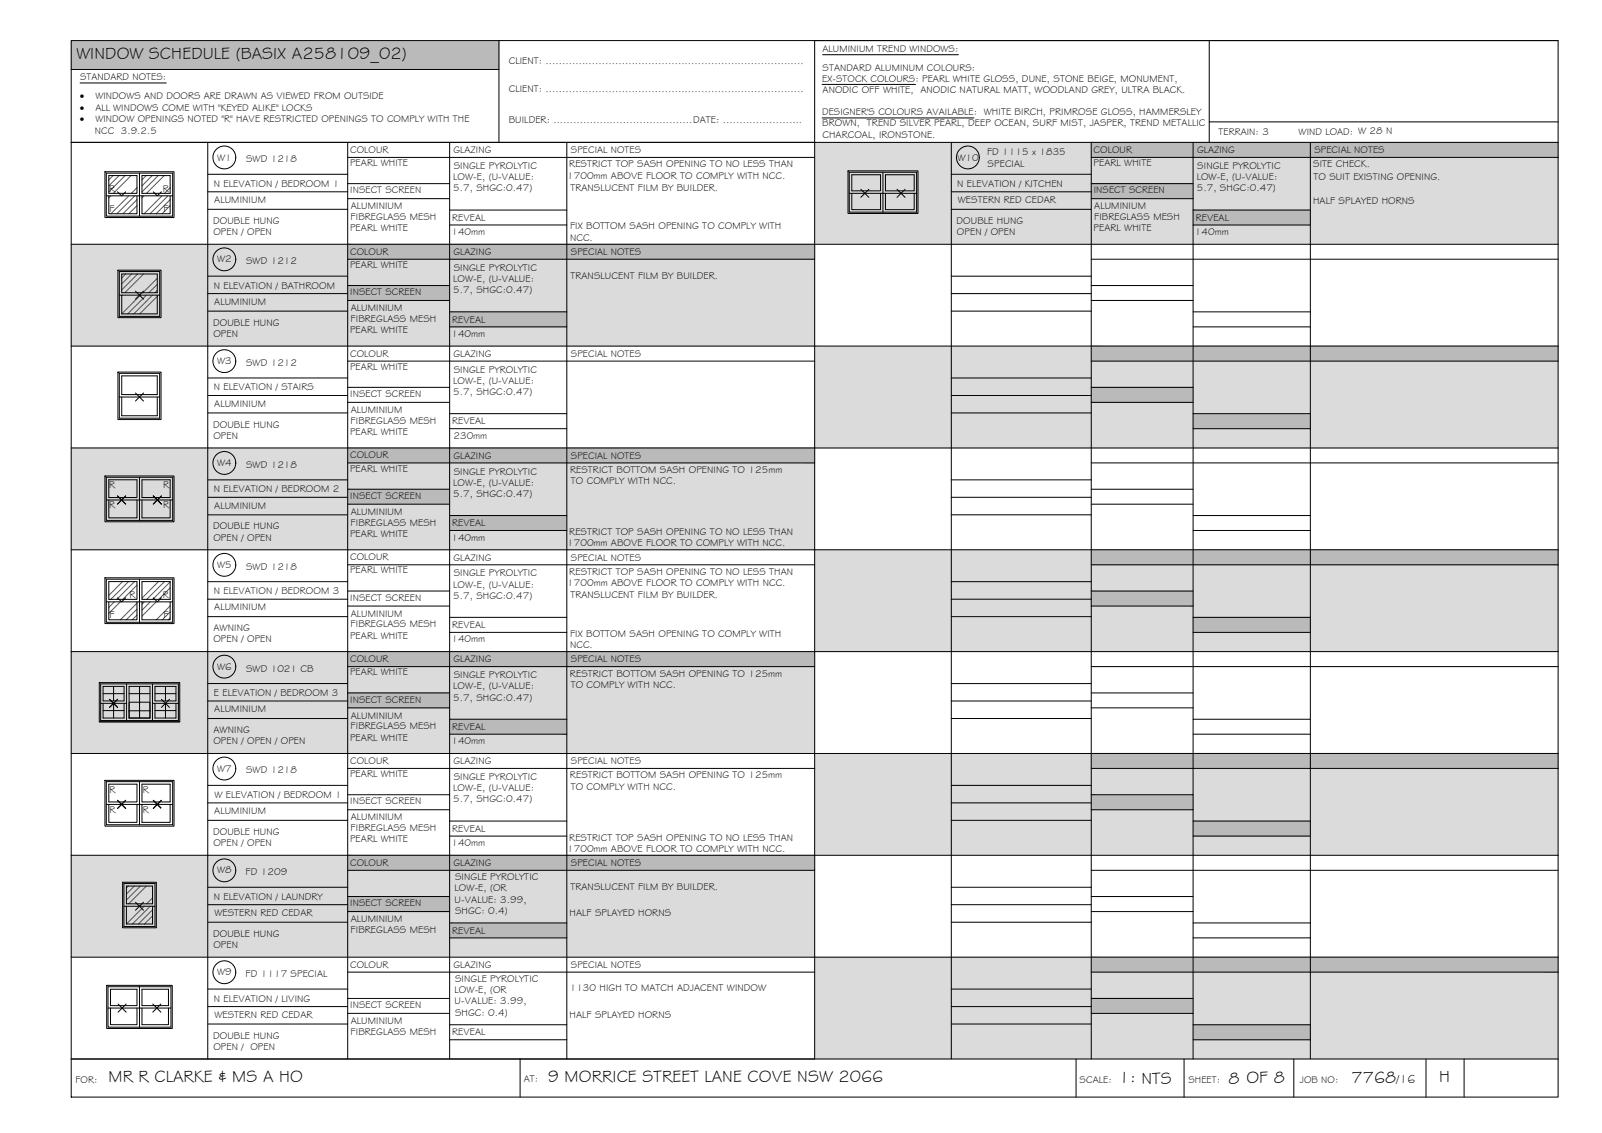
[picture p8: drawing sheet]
<svg xmlns="http://www.w3.org/2000/svg" width="420mm" height="297mm" viewBox="0 0 420 297" stroke-linecap="round" stroke-linejoin="round" font-family="sans-serif">
<!-- layer: HATCH -->
<g fill="none" stroke="#545454" stroke-width=".26">
<path d="M29 51.4l-.5 .5M29.7 46l-1.2 1.2M31.2 46l-2.7 2.7M32.8 46l-4.3 4.3M33.8 51.4l-4.7 4.6M34.4 46l-4.7 4.7M35.3 51.4l-4.6 4.6M35.9 52.3l-3.7 3.7M35.9 49.2l-1.5 1.5M35.9 53.9l-2.1 2.1M37.7 51.4l-.5 .5M38.4 46l-1.2 1.2"/>
<path d="M39.9 46l-2.7 2.7M41.5 46l-4.3 4.3M42.5 51.4l-4.7 4.6M43.1 46l-4.7 4.7M44 51.4l-4.6 4.6M44.6 52.3l-3.7 3.7M44.6 49.2l-1.5 1.5M44.6 53.9l-2.1 2.1M32.1 77.4l-.2 .2M32.9 71.8l-1 1.1M34.5 71.8l-2.6 2.6M36.1 71.8l-4.2 4.2"/>
<path d="M36.8 77.4l-4.9 4.9M37.7 71.8l-4.9 4.9M38.4 77.4l-4.9 4.9M40 77.4l-4.9 4.9M41.2 73l-3.7 3.7M41.2 77.7l-4.6 4.6M41.2 74.6l-2.2 2.1M41.2 76.1l-.6 .6M30 157.8l-1.5 1.4M31.5 157.8l-3 3M32.1 152.5l-3.6 3.6M33.7 152.5l-4.7 4.6"/>
<path d="M35.3 152.5l-4.7 4.6M35.9 153.4l-3.7 3.7M35.9 158.1l-4.3 4.4M35.9 159.7l-2.8 2.8M37.8 157.8l-.6 .6M39.4 157.8l-2.2 2.2M41 157.8l-3.8 3.7M41.6 152.5l-4.4 4.3M43.1 152.5l-4.6 4.6M44.6 158.8l-3.6 3.7M44.6 152.6l-4.5 4.5M44.6 154.1l-3 3"/>
<path d="M35.9 161.3l-1.2 1.2M44.6 160.4l-2 2.1M44.6 162l-.5 .5M33.7 232.3l-.5 .5M35.2 232.3l-2 2.1M36.8 232.3l-3.6 3.7M37.8 237.6l-4.6 4.6M38.4 232.3l-4.7 4.7M39.4 237.6l-4.7 4.6M40 238.5l-3.7 3.7M40 235.4l-1.6 1.6M40 240.1l-2.1 2.1"/>
</g>
<!-- layer: WINDOW SCHEDULE HATCH -->
<g fill="#dbdbdb" stroke="#dbdbdb" stroke-width=".26">
<path d="M213.7 37.3l195 26.7v-26.7zM213.7 37.3l195 26.7h-195z"/>
<path d="M18.7 64l195 26.7v-26.7zM18.7 64l195 26.7h-195z"/>
<path d="M213.7 90.7l195 26.7v-26.7zM213.7 90.7l195 26.7h-195z"/>
<path d="M18.7 117.4l195 26.7v-26.7zM18.7 117.4l195 26.7h-195z"/>
<path d="M213.7 144.1l195 26.7v-26.7zM213.7 144.1l195 26.7h-195z"/>
<path d="M18.7 170.8l195 26.7v-26.7zM18.7 170.8l195 26.7h-195z"/>
<path d="M213.7 197.5l195 26.7v-26.7zM213.7 197.5l195 26.7h-195z"/>
<path d="M18.7 224.2l195 26.7v-26.7zM18.7 224.2l195 26.7h-195z"/>
<path d="M213.7 250.9l195 26.7v-26.7zM213.7 250.9l195 26.7h-195z"/>
</g>
<g fill="#bababa" stroke="#bababa" stroke-width=".26">
<path d="M18.7 10.6l112.2 7.6v-7.6zM18.7 10.6l112.2 7.6h-112.2z"/>
<path d="M286.2 37.3l122.5 4v-4zM286.2 37.3l122.5 4h-122.5z"/>
<path d="M286.2 48.1l26.7 4v-4zM286.2 48.1l26.7 4h-26.7z"/>
<path d="M312.9 55.1l30.8 3.9v-3.9zM312.9 55.1l30.8 3.9h-30.8z"/>
<path d="M91.2 64l122.5 4v-4zM91.2 64l122.5 4h-122.5z"/>
<path d="M91.2 74.9l26.7 3.9v-3.9zM91.2 74.9l26.7 3.9h-26.7z"/>
<path d="M117.9 81.8l30.8 3.9v-3.9zM117.9 81.8l30.8 3.9h-30.8z"/>
<path d="M286.2 90.7l122.5 4v-4zM286.2 90.7l122.5 4h-122.5z"/>
<path d="M286.2 101.6l26.7 3.9v-3.9zM286.2 101.6l26.7 3.9h-26.7z"/>
<path d="M312.9 108.5l30.8 3.9v-3.9zM312.9 108.5l30.8 3.9h-30.8z"/>
<path d="M91.2 117.4l122.5 4v-4zM91.2 117.4l122.5 4h-122.5z"/>
<path d="M91.2 128.3l26.7 3.9v-3.9zM91.2 128.3l26.7 3.9h-26.7z"/>
<path d="M117.9 135.2l30.8 3.9v-3.9zM117.9 135.2l30.8 3.9h-30.8z"/>
<path d="M286.2 144.1l122.5 4v-4zM286.2 144.1l122.5 4h-122.5z"/>
<path d="M286.2 155l26.7 3.9v-3.9zM286.2 155l26.7 3.9h-26.7z"/>
<path d="M312.9 161.9l30.8 3.9v-3.9zM312.9 161.9l30.8 3.9h-30.8z"/>
<path d="M91.2 170.8l122.5 4v-4zM91.2 170.8l122.5 4h-122.5z"/>
<path d="M91.2 181.6l26.7 4v-4zM91.2 181.6l26.7 4h-26.7z"/>
<path d="M117.9 188.6l30.8 3.9v-3.9zM117.9 188.6l30.8 3.9h-30.8z"/>
<path d="M286.2 197.5l122.5 4v-4zM286.2 197.5l122.5 4h-122.5z"/>
<path d="M286.2 208.4l26.7 3.9v-3.9zM286.2 208.4l26.7 3.9h-26.7z"/>
<path d="M312.9 215.3l30.8 3.9v-3.9zM312.9 215.3l30.8 3.9h-30.8z"/>
<path d="M91.2 224.2l122.5 4v-4zM91.2 224.2l122.5 4h-122.5z"/>
<path d="M91.2 235l26.7 4v-4zM91.2 235l26.7 4h-26.7z"/>
<path d="M117.9 242l30.8 3.9v-3.9zM117.9 242l30.8 3.9h-30.8z"/>
<path d="M286.2 250.9l122.5 4v-4zM286.2 250.9l122.5 4h-122.5z"/>
<path d="M286.2 261.8l26.7 3.9v-3.9zM286.2 261.8l26.7 3.9h-26.7z"/>
<path d="M312.9 268.7l30.8 3.9v-3.9zM312.9 268.7l30.8 3.9h-30.8z"/>
</g>
<!-- layer: BORDER -->
<g fill="none" stroke="#000" stroke-width=".26">
<path d="M18.7 10.6h390v277h-390zM18.7 18.2h112.2M130.9 10.6v26.7M317.1 10.6v26.7M408.7 10.6h-195v267M18.7 37.3h390M54.5 37.3v240.3M91.2 37.3v240.3M117.9 37.3v240.3M148.7 37.3v240.3M249.5 37.3v240.3M286.2 37.3v240.3"/>
<path d="M312.9 37.3v240.3M317.1 32h91.6M343.7 37.3v240.3M54.5 45.7h36.7M54.5 50.3h36.7M54.5 54.9h36.7M91.2 41.3h122.5M91.2 48.1h26.7M91.2 52.1h26.7M117.9 55.1h30.8M117.9 59h30.8M249.5 45.7h36.7"/>
<path d="M249.5 50.3h36.7M249.5 54.9h36.7M286.2 41.3h122.5M286.2 48.1h26.7M286.2 52.1h26.7M312.9 55.1h30.8M312.9 59h30.8M18.7 64h390M54.5 72.4h36.7M54.5 77h36.7M91.2 68h122.5M91.2 74.9h26.7"/>
<path d="M91.2 78.8h26.7M249.5 72.4h36.7M249.5 77h36.7M286.2 68h122.5M286.2 74.9h26.7M286.2 78.8h26.7M18.7 90.7h390M54.5 81.6h36.7M54.5 99.1h36.7M91.2 94.7h122.5M117.9 81.8h30.8M117.9 85.7h30.8"/>
<path d="M249.5 81.6h36.7M249.5 99.1h36.7M286.2 94.7h122.5M312.9 81.8h30.8M312.9 85.7h30.8M18.7 117.4h390M54.5 103.7h36.7M54.5 108.3h36.7M91.2 101.6h26.7M91.2 105.5h26.7M117.9 108.5h30.8M117.9 112.4h30.8"/>
<path d="M249.5 103.7h36.7M249.5 108.3h36.7M286.2 101.6h26.7M286.2 105.5h26.7M312.9 108.5h30.8M312.9 112.4h30.8M54.5 125.8h36.7M54.5 130.4h36.7M54.5 135h36.7M91.2 121.4h122.5M91.2 128.3h26.7M91.2 132.2h26.7"/>
<path d="M117.9 135.2h30.8M117.9 139.1h30.8M249.5 125.8h36.7M249.5 130.4h36.7M249.5 135h36.7M286.2 121.4h122.5M286.2 128.3h26.7M286.2 132.2h26.7M312.9 135.2h30.8M312.9 139.1h30.8M18.7 144.1h390M54.5 152.5h36.7"/>
<path d="M54.5 157.1h36.7M91.2 148.1h122.5M91.2 155h26.7M91.2 158.9h26.7M249.5 152.5h36.7M249.5 157.1h36.7M286.2 148.1h122.5M286.2 155h26.7M286.2 158.9h26.7M18.7 170.8h390M54.5 161.7h36.7M54.5 179.2h36.7"/>
<path d="M91.2 174.8h122.5M117.9 161.9h30.8M117.9 165.8h30.8M249.5 161.7h36.7M249.5 179.2h36.7M286.2 174.8h122.5M312.9 161.9h30.8M312.9 165.8h30.8M18.7 197.5h390M54.5 183.8h36.7M54.5 188.4h36.7M91.2 181.7h26.7"/>
<path d="M91.2 185.6h26.7M117.9 188.6h30.8M117.9 192.5h30.8M249.5 183.8h36.7M249.5 188.4h36.7M286.2 181.7h26.7M286.2 185.6h26.7M312.9 188.6h30.8M312.9 192.5h30.8M54.5 205.9h36.7M54.5 210.5h36.7M54.5 215.1h36.7"/>
<path d="M91.2 201.5h122.5M91.2 208.4h26.7M91.2 212.3h26.7M117.9 215.3h30.8M117.9 219.2h30.8M249.5 205.9h36.7M249.5 210.5h36.7M249.5 215.1h36.7M286.2 201.5h122.5M286.2 208.4h26.7M286.2 212.3h26.7M312.9 215.3h30.8"/>
<path d="M312.9 219.2h30.8M18.7 224.2h390M54.5 232.6h36.7M54.5 237.2h36.7M91.2 228.2h122.5M91.2 235h26.7M91.2 239h26.7M249.5 232.6h36.7M249.5 237.2h36.7M286.2 228.2h122.5M286.2 235h26.7M286.2 239h26.7"/>
<path d="M18.7 250.9h390M54.5 241.8h36.7M54.5 259.3h36.7M91.2 254.9h122.5M117.9 242h30.8M117.9 245.9h30.8M249.5 241.8h36.7M249.5 259.3h36.7M286.2 254.9h122.5M312.9 242h30.8M312.9 245.9h30.8M18.7 277.6h390"/>
<path d="M54.5 263.9h36.7M54.5 268.5h36.7M91.2 261.8h26.7M91.2 265.7h26.7M117.9 268.7h30.8M117.9 272.6h30.8M136.4 277.6v10M249.5 263.9h36.7M249.5 268.5h36.7M282.2 277.6v10M286.2 261.8h26.7M286.2 265.7h26.7"/>
<path d="M310.5 277.6v10M312.9 268.7h30.8M312.9 272.6h30.8M339.3 277.6v10M374 277.6v10M384 277.6v10"/>
</g>
<!-- layer: TEXT -->
<path d="M215.7 14.3h35.7M21 21.8h22.6M215.6 30.9h39.8M215.6 22.1h24.5" fill="none" stroke="#000" stroke-width=".26"/>
<!-- layer: WINDOWS -->
<g fill="none" stroke="#000" stroke-width=".26">
<path d="M27.9 45.4h17.4v11.3h-17.4zM27.9 51.3h17.4M28.5 51.3v4.7h7.4v-4.7M28.5 46h7.4v4.7h-7.4zM30.8 50.3l1.1 1 1.1-1M36.6 45.4v11.3M37.2 51.3v4.7h7.4v-4.7M37.2 46h7.4v4.7h-7.4zM40.2 50.3l1.1 1 1-1M222.7 45.2h17.7v10.4h-17.7zM222.7 50.7h17.7M223.4 50.7v4.3h7.5v-4.3"/>
<path d="M223.4 45.8h7.5v4.2h-7.5zM225.8 49.6l1 1.1 1.1-1.1M225.8 51.7l1-1 1.1 1M231.6 45.2v10.4M232.2 50.7v4.3h7.6v-4.3M232.2 45.8h7.6v4.2h-7.6zM235.3 49.6l1 1.1 1.1-1.1M235.3 51.7l1-1 1.1 1M31.3 71.2h10.6v11.7h-10.6zM31.3 77.4h10.6M31.9 71.8h9.3v4.9h-9.3zM31.9 77.4v4.9h9.3v-4.9"/>
<path d="M35.5 76.3l1.1 1.1 1-1.1M35.5 78.4l1.1-1 1 1M31.3 97.9h10.6v11.7h-10.6zM31.9 98.5h9.3v5h-9.3zM31.3 104.1h10.6M31.9 104.1v4.9h9.3v-4.9M35.5 103l1.1 1.1 1-1.1M35.5 105.1l1.1-1 1 1M27.9 125.1h17.4v11.3h-17.4zM27.9 131.1h17.4M28.5 131.1v4.7h7.4v-4.7M28.5 125.8h7.4v4.6h-7.4z"/>
<path d="M30.8 130l2.2 2.2M33 130l-2.2 2.2M36.6 125.1v11.3M37.2 131.1v4.7h7.4v-4.7M37.2 125.8h7.4v4.6h-7.4zM40.2 130l2.1 2.2-2.1-2.2M42.3 130l-2.1 2.2M27.9 151.8h17.4v11.3h-17.4zM27.9 157.8h17.4M28.5 157.8v4.7h7.4v-4.7M28.5 152.5h7.4v4.6h-7.4zM30.8 156.7l1.1 1.1 1.1-1.1"/>
<path d="M36.6 151.8v11.3M37.2 157.8v4.7h7.4v-4.7M37.2 152.5h7.4v4.6h-7.4zM40.2 156.7l1.1 1.1 1-1.1M26.4 179.3h20.4v9.6h-20.4zM27 180h5.5v3.8h-5.5zM29.8 180v3.8M33.2 179.3v9.6M33.9 180h5.4v8.2h-5.4zM36.6 180v8.2M40 179.3v9.6M40.6 180h5.6v3.8h-5.6z"/>
<path d="M43.4 180v3.8M26.4 184.4h6.8M27 184.4v3.8h5.5v-3.8M27 181.9h5.5M27 186.3h5.5M28.7 185.5l1.1-1.1 1 1.1M28.7 183.3l1.1 1.1 1-1.1-1 1.1zM29.8 184.4v3.8M33.9 184.4v3.8h5.4v-3.8M33.9 181.9h5.5M33.9 184.1h5.5M33.9 186.3h5.5"/>
<path d="M40 184.4h6.8M40.6 184.4v3.8h5.6v-3.8M40.6 181.9h5.6M40.6 186.3h5.6M42.3 183.3l1.1 1.1 1.1-1.1M42.3 185.5l1.1-1.1 1.1 1.1M43.4 184.4v3.8M27.9 204.9h17.4v11.3h-17.4zM27.9 210.9h17.4M28.5 210.9v4.7h7.4v-4.7M28.5 205.6h7.4v4.6h-7.4zM30.8 209.8l2.2 2.2"/>
<path d="M33 209.8l-2.2 2.2M36.6 204.9v11.3M37.2 210.9v4.7h7.4v-4.7M37.2 205.6h7.4v4.6h-7.4zM40.2 209.8l2.1 2.2-2.1-2.2M42.3 209.8l-2.1 2.2M32.5 231.6h8.1v11.3h-8.1zM32.5 237.6h8.1M33.2 232.3h6.8v4.7h-6.8zM33.2 237.6v4.6h6.8v-4.6M35.5 236.5l1.1 1.1 1-1.1M35.5 238.6l1.1-1 1 1"/>
<path d="M28.3 258.7h16.5v10.6h-16.5zM29 259.3h6.9v4.3h-6.9zM36.6 258.7v10.6M37.2 259.3h7v4.3h-7zM28.3 264.3h16.5M29 264.3v4.3h6.9v-4.3M31 263.2l1 1.1 1.1-1.1M31 265.4l1-1.1 1.1 1.1M37.2 264.3v4.3h7v-4.3M40.1 263.2l1 1.1 1.1-1.1M40.1 265.4l1-1.1 1.1 1.1"/>
<circle cx="58.8" cy="41.3" r="3"/>
<circle cx="253.8" cy="41.3" r="3"/>
<circle cx="58.8" cy="68" r="3"/>
<circle cx="58.8" cy="94.7" r="3"/>
<circle cx="58.8" cy="121.4" r="3"/>
<circle cx="58.8" cy="148.1" r="3"/>
<circle cx="58.8" cy="174.8" r="3"/>
<circle cx="58.8" cy="201.5" r="3"/>
<circle cx="58.8" cy="228.2" r="3"/>
<circle cx="58.8" cy="254.9" r="3"/>
</g>
<!-- layer: NEWWORK -->
<path d="M27.5 45h18.1v12h-18.1zM222.4 44.8h18.4v11.2h-18.4zM30.9 70.8h11.3v12.5h-11.3zM30.9 97.6h11.3v12.4h-11.3zM27.5 124.8h18.1v12h-18.1zM27.5 151.5h18.1v12h-18.1zM26 179h21.1v10.2h-21.1zM26 189.2h21.1M27.5 204.6h18.1v12h-18.1zM32.2 231.3h8.8v11.9h-8.8zM28 258.3h17.2v11.3h-17.2z" fill="none" stroke="#000" stroke-width=".26"/>
<g font-size="4.5">
<text x="20" y="15.6">WINDOW SCHEDULE (BASIX A258109_02)</text>
<text x="28.5" y="283.7">MR R CLARKE &amp; MS A HO</text>
<text x="143.7" y="283.7">9 MORRICE STREET LANE COVE NSW 2066</text>
<text x="293.4" y="284">1: NTS</text>
<text x="322.2" y="284.2">8 OF 8</text>
<text x="354.5" y="283.8">7768</text>
<text x="377.4" y="283.8">H</text>
</g>
<text font-size="3.2" x="366.3" y="283.8">/16</text>
<g font-size="2.6">
<text x="133.4" y="16.9">CLIENT: ..............................................................................</text>
<text x="215.7" y="13.6">ALUMINIUM TREND WINDOWS:</text>
<text x="21" y="21.1">STANDARD NOTES:</text>
<text x="215.6" y="21.4">EX-STOCK COLOURS: PEARL WHITE GLOSS, DUNE, STONE BEIGE, MONUMENT,</text>
<text x="215.7" y="18.5">STANDARD ALUMINUM COLOURS:</text>
<text x="21" y="26.1">·</text>
<text x="21" y="29.1">·</text>
<text x="25" y="29.1">ALL WINDOWS COME WITH &quot;KEYED ALIKE&quot; LOCKS</text>
<text x="25" y="26.1">WINDOWS AND DOORS ARE DRAWN AS VIEWED FROM OUTSIDE</text>
<text x="133.4" y="24">CLIENT: ..............................................................................</text>
<text x="215.7" y="24.4">ANODIC OFF WHITE, ANODIC NATURAL MATT, WOODLAND GREY, ULTRA BLACK.</text>
<text x="21" y="32.1">·</text>
<text x="24.9" y="35.1">NCC 3.9.2.5</text>
<text x="25" y="32.1">WINDOW OPENINGS NOTED &quot;R&quot; HAVE RESTRICTED OPENINGS TO COMPLY WITH THE</text>
<text x="133.4" y="32.3">BUILDER: ..........................................DATE: ........................</text>
<text x="215.6" y="30.2">DESIGNER'S COLOURS AVAILABLE: WHITE BIRCH, PRIMROSE GLOSS, HAMMERSLEY</text>
<text x="215.7" y="33.2">BROWN, TREND SILVER PEARL, DEEP OCEAN, SURF MIST, JASPER, TREND METALLIC</text>
<text x="319.6" y="35.4">TERRAIN: 3</text>
<text x="340.6" y="35.4">WIND LOAD: W 28 N</text>
<text x="91.8" y="40.1">COLOUR</text>
<text x="119" y="40.1">GLAZING</text>
<text x="149.7" y="40.1">SPECIAL NOTES</text>
<text x="215.7" y="36.1">CHARCOAL, IRONSTONE.</text>
<text x="258.9" y="40.7">FD 1115 x 1835</text>
<text x="286.8" y="40.1">COLOUR</text>
<text x="314" y="40.1">GLAZING</text>
<text x="344.7" y="40.1">SPECIAL NOTES</text>
<text x="57" y="42.1">W1</text>
<text x="64.5" y="42.6">SWD 1218</text>
<text x="91.8" y="43.5">PEARL WHITE</text>
<text x="118.9" y="47.2">LOW-E, (U-VALUE:</text>
<text x="119" y="44.3">SINGLE PYROLYTIC</text>
<text x="148.7" y="46.8">1700mm ABOVE FLOOR TO COMPLY WITH NCC.</text>
<text x="149.3" y="43.9">RESTRICT TOP SASH OPENING TO NO LESS THAN</text>
<text x="251.1" y="42.1">W10</text>
<text x="259" y="43.7">SPECIAL</text>
<text x="286.8" y="43.5">PEARL WHITE</text>
<text x="313.9" y="47.2">LOW-E, (U-VALUE:</text>
<text x="314" y="44.3">SINGLE PYROLYTIC</text>
<text x="344.4" y="43.9">SITE CHECK.</text>
<text x="344.5" y="47.1">TO SUIT EXISTING OPENING.</text>
<text x="28.6" y="50.4">R</text>
<text x="42.7" y="50.4">R</text>
<text x="56.1" y="49">N ELEVATION / BEDROOM 1</text>
<text x="56.2" y="53.2">ALUMINIUM</text>
<text x="91.8" y="50.7">INSECT SCREEN</text>
<text x="118.9" y="50.2">5.7, SHGC:0.47)</text>
<text x="149.6" y="50.1">TRANSLUCENT FILM BY BUILDER.</text>
<text x="251.1" y="49">N ELEVATION / KITCHEN</text>
<text x="251.2" y="53.2">WESTERN RED CEDAR</text>
<text x="286.9" y="50.7">INSECT SCREEN</text>
<text x="313.9" y="50.2">5.7, SHGC:0.47)</text>
<text x="344.4" y="53.4">HALF SPLAYED HORNS</text>
<text x="28.8" y="55.5">F</text>
<text x="42.9" y="55.5">F</text>
<text x="55.9" y="58.7">DOUBLE HUNG</text>
<text x="92" y="57.7">FIBREGLASS MESH</text>
<text x="92" y="54.9">ALUMINIUM</text>
<text x="118.6" y="57.9">REVEAL</text>
<text x="250.9" y="58.7">DOUBLE HUNG</text>
<text x="287" y="57.7">FIBREGLASS MESH</text>
<text x="287" y="54.9">ALUMINIUM</text>
<text x="313.6" y="57.9">REVEAL</text>
<text x="56" y="61.6">OPEN / OPEN</text>
<text x="91.8" y="60.7">PEARL WHITE</text>
<text x="118.4" y="61.7">140mm</text>
<text x="149.5" y="60.1">FIX BOTTOM SASH OPENING TO COMPLY WITH</text>
<text x="149.5" y="63.1">NCC.</text>
<text x="251" y="61.6">OPEN / OPEN</text>
<text x="286.8" y="60.7">PEARL WHITE</text>
<text x="313.4" y="61.7">140mm</text>
<text x="57" y="68.8">W2</text>
<text x="64.5" y="69.3">SWD 1212</text>
<text x="91.8" y="70.2">PEARL WHITE</text>
<text x="91.8" y="66.8">COLOUR</text>
<text x="119" y="66.9">GLAZING</text>
<text x="119" y="71">SINGLE PYROLYTIC</text>
<text x="149.7" y="66.9">SPECIAL NOTES</text>
<text x="56.1" y="75.7">N ELEVATION / BATHROOM</text>
<text x="91.8" y="77.4">INSECT SCREEN</text>
<text x="118.9" y="73.9">LOW-E, (U-VALUE:</text>
<text x="118.9" y="76.9">5.7, SHGC:0.47)</text>
<text x="149.6" y="73">TRANSLUCENT FILM BY BUILDER.</text>
<text x="56.2" y="79.9">ALUMINIUM</text>
<text x="92" y="81.6">ALUMINIUM</text>
<text x="55.9" y="85.5">DOUBLE HUNG</text>
<text x="56" y="88.4">OPEN</text>
<text x="91.8" y="87.4">PEARL WHITE</text>
<text x="92" y="84.4">FIBREGLASS MESH</text>
<text x="118.4" y="88.3">140mm</text>
<text x="118.6" y="84.6">REVEAL</text>
<text x="57" y="95.5">W3</text>
<text x="64.5" y="96">SWD 1212</text>
<text x="91.8" y="93.5">COLOUR</text>
<text x="119" y="93.5">GLAZING</text>
<text x="149.7" y="93.5">SPECIAL NOTES</text>
<text x="91.8" y="96.9">PEARL WHITE</text>
<text x="118.9" y="100.6">LOW-E, (U-VALUE:</text>
<text x="119" y="97.7">SINGLE PYROLYTIC</text>
<text x="56.1" y="102.4">N ELEVATION / STAIRS</text>
<text x="56.2" y="106.7">ALUMINIUM</text>
<text x="91.8" y="104.1">INSECT SCREEN</text>
<text x="118.9" y="103.6">5.7, SHGC:0.47)</text>
<text x="55.9" y="112.2">DOUBLE HUNG</text>
<text x="92" y="111.1">FIBREGLASS MESH</text>
<text x="92" y="108.3">ALUMINIUM</text>
<text x="118.6" y="111.3">REVEAL</text>
<text x="56" y="115.1">OPEN</text>
<text x="91.8" y="114.1">PEARL WHITE</text>
<text x="118.9" y="115">230mm</text>
<text x="57" y="122.2">W4</text>
<text x="64.5" y="122.7">SWD 1218</text>
<text x="91.8" y="123.6">PEARL WHITE</text>
<text x="91.8" y="120.2">COLOUR</text>
<text x="119" y="120.3">GLAZING</text>
<text x="119" y="124.4">SINGLE PYROLYTIC</text>
<text x="149.5" y="124">RESTRICT BOTTOM SASH OPENING TO 125mm</text>
<text x="149.7" y="120.3">SPECIAL NOTES</text>
<text x="28.6" y="128">R</text>
<text x="42.8" y="128">R</text>
<text x="56.1" y="129.1">N ELEVATION / BEDROOM 2</text>
<text x="91.8" y="130.8">INSECT SCREEN</text>
<text x="118.9" y="127.4">LOW-E, (U-VALUE:</text>
<text x="118.9" y="130.3">5.7, SHGC:0.47)</text>
<text x="149.7" y="126.9">TO COMPLY WITH NCC.</text>
<text x="28.6" y="133.3">R</text>
<text x="42.8" y="133.3">R</text>
<text x="56.2" y="133.3">ALUMINIUM</text>
<text x="92" y="137.8">FIBREGLASS MESH</text>
<text x="92" y="135">ALUMINIUM</text>
<text x="118.6" y="138">REVEAL</text>
<text x="55.9" y="138.8">DOUBLE HUNG</text>
<text x="56" y="141.7">OPEN / OPEN</text>
<text x="91.8" y="140.8">PEARL WHITE</text>
<text x="118.4" y="141.7">140mm</text>
<text x="148.7" y="143.2">1700mm ABOVE FLOOR TO COMPLY WITH NCC.</text>
<text x="149.3" y="140.3">RESTRICT TOP SASH OPENING TO NO LESS THAN</text>
<text x="57" y="148.9">W5</text>
<text x="64.5" y="149.4">SWD 1218</text>
<text x="91.8" y="146.9">COLOUR</text>
<text x="119" y="147">GLAZING</text>
<text x="149.7" y="147">SPECIAL NOTES</text>
<text x="56.1" y="155.8">N ELEVATION / BEDROOM 3</text>
<text x="91.8" y="150.3">PEARL WHITE</text>
<text x="118.9" y="154">LOW-E, (U-VALUE:</text>
<text x="119" y="151.1">SINGLE PYROLYTIC</text>
<text x="148.8" y="153.6">1700mm ABOVE FLOOR TO COMPLY WITH NCC.</text>
<text x="149.3" y="150.7">RESTRICT TOP SASH OPENING TO NO LESS THAN</text>
<text x="28.8" y="162">F</text>
<text x="34" y="156.7">R</text>
<text x="42.7" y="156.8">R</text>
<text x="42.9" y="162">F</text>
<text x="56.2" y="160">ALUMINIUM</text>
<text x="91.8" y="157.5">INSECT SCREEN</text>
<text x="92" y="161.7">ALUMINIUM</text>
<text x="118.9" y="157">5.7, SHGC:0.47)</text>
<text x="149.6" y="156.9">TRANSLUCENT FILM BY BUILDER.</text>
<text x="56" y="165.5">AWNING</text>
<text x="91.8" y="167.5">PEARL WHITE</text>
<text x="92" y="164.5">FIBREGLASS MESH</text>
<text x="118.6" y="164.7">REVEAL</text>
<text x="149.5" y="167">FIX BOTTOM SASH OPENING TO COMPLY WITH</text>
<text x="56" y="168.4">OPEN / OPEN</text>
<text x="91.8" y="173.6">COLOUR</text>
<text x="118.4" y="168.4">140mm</text>
<text x="119" y="173.6">GLAZING</text>
<text x="149.5" y="169.9">NCC.</text>
<text x="149.7" y="173.7">SPECIAL NOTES</text>
<text x="57" y="175.6">W6</text>
<text x="64.5" y="176.1">SWD 1021 CB</text>
<text x="91.8" y="177">PEARL WHITE</text>
<text x="119" y="177.8">SINGLE PYROLYTIC</text>
<text x="149.5" y="177.4">RESTRICT BOTTOM SASH OPENING TO 125mm</text>
<text x="56.1" y="182.5">E ELEVATION / BEDROOM 3</text>
<text x="91.8" y="184.2">INSECT SCREEN</text>
<text x="118.9" y="180.7">LOW-E, (U-VALUE:</text>
<text x="118.9" y="183.7">5.7, SHGC:0.47)</text>
<text x="149.7" y="180.3">TO COMPLY WITH NCC.</text>
<text x="56.2" y="186.7">ALUMINIUM</text>
<text x="92" y="191.2">FIBREGLASS MESH</text>
<text x="92" y="188.4">ALUMINIUM</text>
<text x="118.6" y="191.4">REVEAL</text>
<text x="56" y="195.1">OPEN / OPEN / OPEN</text>
<text x="56" y="192.2">AWNING</text>
<text x="91.8" y="194.2">PEARL WHITE</text>
<text x="118.4" y="195.1">140mm</text>
<text x="57" y="202.3">W7</text>
<text x="64.5" y="202.7">SWD 1218</text>
<text x="91.8" y="203.7">PEARL WHITE</text>
<text x="91.8" y="200.3">COLOUR</text>
<text x="119" y="200.4">GLAZING</text>
<text x="149.7" y="200.4">SPECIAL NOTES</text>
<text x="28.7" y="207.9">R</text>
<text x="37.4" y="207.9">R</text>
<text x="56.2" y="209.2">W ELEVATION / BEDROOM 1</text>
<text x="118.9" y="207.4">LOW-E, (U-VALUE:</text>
<text x="119" y="204.5">SINGLE PYROLYTIC</text>
<text x="149.5" y="204.1">RESTRICT BOTTOM SASH OPENING TO 125mm</text>
<text x="149.7" y="207">TO COMPLY WITH NCC.</text>
<text x="28.7" y="213.2">R</text>
<text x="37.4" y="213.2">R</text>
<text x="56.2" y="213.4">ALUMINIUM</text>
<text x="91.8" y="210.9">INSECT SCREEN</text>
<text x="92" y="215.1">ALUMINIUM</text>
<text x="118.9" y="210.4">5.7, SHGC:0.47)</text>
<text x="55.9" y="218.9">DOUBLE HUNG</text>
<text x="56" y="221.8">OPEN / OPEN</text>
<text x="91.8" y="220.9">PEARL WHITE</text>
<text x="92" y="217.9">FIBREGLASS MESH</text>
<text x="118.4" y="221.8">140mm</text>
<text x="118.6" y="218.1">REVEAL</text>
<text x="149.3" y="220.4">RESTRICT TOP SASH OPENING TO NO LESS THAN</text>
<text x="91.8" y="227">COLOUR</text>
<text x="119" y="227">GLAZING</text>
<text x="148.7" y="223.3">1700mm ABOVE FLOOR TO COMPLY WITH NCC.</text>
<text x="149.7" y="227.1">SPECIAL NOTES</text>
<text x="57" y="229">W8</text>
<text x="64.4" y="229.5">FD 1209</text>
<text x="119.2" y="233.7">LOW-E, (OR</text>
<text x="119.4" y="230.8">SINGLE PYROLYTIC</text>
<text x="149.6" y="233.2">TRANSLUCENT FILM BY BUILDER.</text>
<text x="56.1" y="235.9">N ELEVATION / LAUNDRY</text>
<text x="91.8" y="237.6">INSECT SCREEN</text>
<text x="119.2" y="236.6">U-VALUE: 3.99,</text>
<text x="119.4" y="239.6">SHGC: 0.4)</text>
<text x="55.9" y="245.7">DOUBLE HUNG</text>
<text x="56.2" y="240.1">WESTERN RED CEDAR</text>
<text x="92" y="244.6">FIBREGLASS MESH</text>
<text x="92" y="241.8">ALUMINIUM</text>
<text x="118.6" y="244.8">REVEAL</text>
<text x="149.4" y="240.3">HALF SPLAYED HORNS</text>
<text x="56" y="248.6">OPEN</text>
<text x="57" y="255.7">W9</text>
<text x="64.4" y="256.2">FD 1117 SPECIAL</text>
<text x="91.8" y="253.7">COLOUR</text>
<text x="119" y="253.8">GLAZING</text>
<text x="119.4" y="257.5">SINGLE PYROLYTIC</text>
<text x="149.7" y="253.8">SPECIAL NOTES</text>
<text x="56.1" y="262.6">N ELEVATION / LIVING</text>
<text x="119.2" y="260.4">LOW-E, (OR</text>
<text x="119.2" y="263.3">U-VALUE: 3.99,</text>
<text x="149.4" y="259.9">1130 HIGH TO MATCH ADJACENT WINDOW</text>
<text x="56.2" y="266.8">WESTERN RED CEDAR</text>
<text x="91.8" y="264.3">INSECT SCREEN</text>
<text x="92" y="268.5">ALUMINIUM</text>
<text x="119.4" y="266.2">SHGC: 0.4)</text>
<text x="149.4" y="267">HALF SPLAYED HORNS</text>
<text x="55.9" y="272.3">DOUBLE HUNG</text>
<text x="56" y="275.2">OPEN / OPEN</text>
<text x="92" y="271.3">FIBREGLASS MESH</text>
<text x="118.6" y="271.5">REVEAL</text>
<text x="19.8" y="283.8">FOR:</text>
<text x="137.4" y="283.7">AT:</text>
<text x="283.1" y="284">SCALE:</text>
<text x="311.7" y="284">SHEET:</text>
<text x="340.9" y="284">JOB NO:</text>
</g>
</svg>
